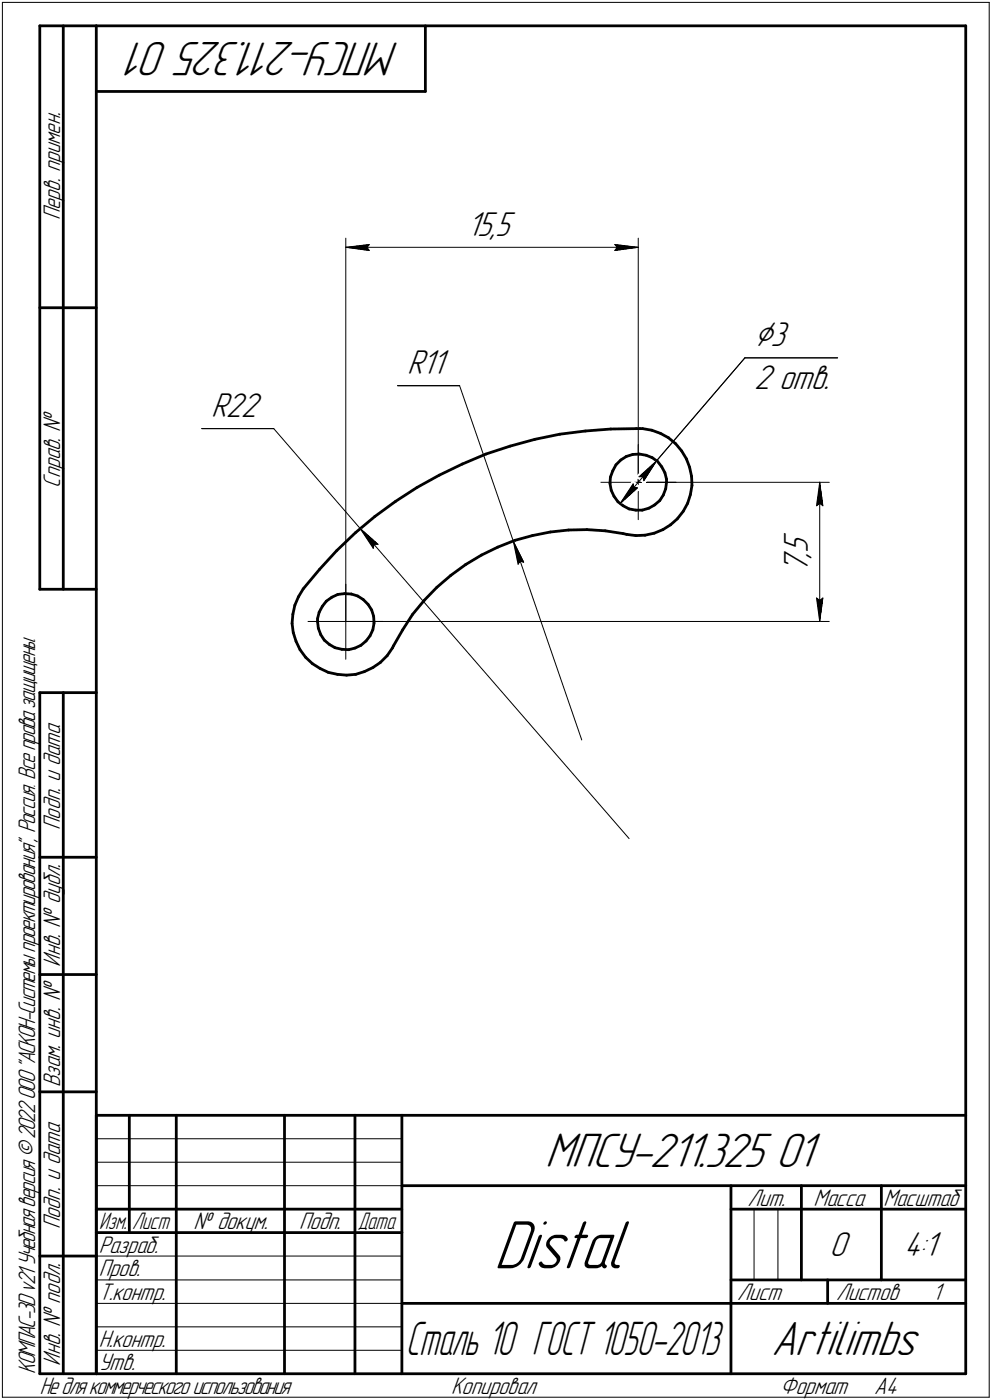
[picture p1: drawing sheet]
<svg xmlns="http://www.w3.org/2000/svg" width="211mm" height="298mm" viewBox="0 0 211 298" stroke-linecap="round" stroke-linejoin="round" font-family="sans-serif">
<g fill="none" stroke="#000" stroke-width=".59">
<path d="M8.5 5.5v120zM8.5 5.5h12zM13.5 5.5v120zM20.5 5.5v287zM20.5 5.5h185zM20.5 19.5h70zM90.5 5.5v14zM205.5 5.5v287zM8.5 65.5h12zM98.4 98.8l5-2.1zM103.4 96.7l5.1-1.7zM108.5 95l5.3-1.4z"/>
<path d="M113.8 93.6l5.3-1.1zM119.1 92.5l5.4-.7zM124.5 91.8l5.5-.4zM130 91.4l5.4-.1zM131.1 99l-.7 1.2zM131.1 99l1-1zM132.1 98l1.2-.8zM133.3 97.2l1.3-.4zM134.6 96.8l1.5-.1zM135.4 91.3h.7zM136.1 96.7l1.4 .2zM136.1 91.3h.6z"/>
<path d="M136.7 91.3l2 .3zM137.5 96.9l1.3 .6zM138.7 91.6l1.8 .7zM138.8 97.5l1.2 .8zM140 98.3l.8 1.1zM140.5 92.3l1.7 .9zM140.8 99.4l.7 1.3zM142.2 93.2l1.6 1.3zM143.8 94.5l1.2 1.5zM145 96l1 1.7zM146 97.7l.7 1.8zM146.7 99.5l.5 1.9z"/>
<path d="M71.6 117.3l-3.6 3.9zM71.6 117.3l4-3.8zM75.6 113.5l4.2-3.5zM79.8 110l4.4-3.2zM84.2 106.8l4.5-3zM88.7 103.8l4.8-2.6zM93.5 101.2l4.9-2.4zM102.4 118.2l3.5-1.7zM105.9 116.5l3.7-1.4zM109.6 115.1l3.7-1.1zM113.3 114l3.8-.7zM117.1 113.3l3.9-.4z"/>
<path d="M121 112.9l3.9-.1zM124.9 112.8l3.9 .2zM128.8 113l3.8 .6zM129.8 103l.2 1.4zM129.9 101.6l-.1 1.4zM130 104.4l.6 1.3zM130.4 100.2l-.5 1.4zM130.6 105.7l.9 1.1zM131.5 106.8l1.1 .9zM132.6 107.7l1.3 .7zM132.6 113.6l.7 .2zM133.3 113.8l2 .2z"/>
<path d="M133.9 108.4l1.4 .2zM135.3 108.6h1.4zM135.3 114h1.9zM136.7 108.6l1.4-.4zM137.2 114l2-.5zM138.1 108.2l1.2-.7zM139.2 113.5l1.9-.7zM139.3 107.5l1.1-.9zM141.1 112.8l1.6-1zM141.1 105.4l-.7 1.2zM141.5 100.7l.3 1.3zM141.6 104.1l-.5 1.3z"/>
<path d="M141.8 102.7l-.2 1.4zM141.8 102v.7zM142.7 111.8l1.4-1.3zM145.4 108.9l-1.3 1.6zM146.3 107.2l-.9 1.7zM146.9 105.3l-.6 1.9zM147.2 101.4v2zM147.2 103.4l-.3 1.9zM8.5 125.5h12zM62.1 132.8l.3 1.9zM62.3 130.8l-.2 2zM62.4 134.7l.6 1.9z"/>
<path d="M62.7 128.9l-.4 1.9zM63 136.6l.8 1.7zM63.5 127.1l-.8 1.8zM63.8 138.3l1.2 1.7zM64.5 125.4l-1 1.7zM65 140l1.5 1.3zM67.6 132.3l.1 1.5zM67.6 131.7v.6zM67.7 133.8l.5 1.3zM67.9 130.4l-.3 1.3zM68 121.2l-3.5 4.2zM68.2 135.1l.8 1.2z"/>
<path d="M68.6 129.1l-.7 1.3zM69 136.3l1.1 .9zM69.4 128l1.2-.8zM69.4 128l-.8 1.1zM70.1 137.2l1.2 .7zM70.6 127.2l1.3-.6zM71.3 137.9l1.4 .4zM71.9 126.6l1.4-.2zM72.7 138.3h1.5zM73.3 126.4l1.5 .1zM74.2 138.3l1.3-.3zM74.8 126.5l1.3 .4z"/>
<path d="M75.5 138l1.3-.6zM76.1 126.9l1.2 .8zM76.8 137.4l1.1-.9zM77.3 127.7l1 1zM78.3 128.7l.8 1.2zM78.7 135.4l-.8 1.1zM79.1 129.9l.4 1.3zM79.3 134.1l-.6 1.3zM79.5 131.2l.1 1.5zM79.6 132.7l-.3 1.4zM83.5 138l-1.1 1.6zM83.7 137.5l-.2 .5z"/>
<path d="M85.7 134.1l-2 3.4zM87.8 130.8l-2.1 3.3zM90.3 127.8l-2.5 3zM93 125.1l-2.7 2.7zM93 125.1l2.9-2.6zM95.9 122.5l3.2-2.3zM99.1 120.2l3.3-2zM8.5 147.5v145zM8.5 147.5h12zM13.5 147.5v145zM66.5 141.3l1.6 1zM68.1 142.3l1.7 .9z"/>
<path d="M69.8 143.2l2 .4zM71.8 143.6l1.9 .2zM73.7 143.8l2-.2zM75.7 143.6l1.9-.6zM77.6 143l1.7-.8zM79.3 142.2l1.6-1.1zM80.9 141.1l1.5-1.5zM8.5 182.5h12zM8.5 207.5h12zM8.5 232.5h12zM20.5 237.5h185zM20.5 237.5v55z"/>
<path d="M27.5 237.5v25zM37.5 237.5v55zM60.5 237.5v55zM75.5 237.5v55zM85.5 237.5v55zM20.5 257.5h65zM85.5 252.5h120zM155.5 252.5v40zM155.5 257.5h15zM170.5 252.5v20zM170.5 257.5h35zM187.5 252.5v20z"/>
<path d="M8.5 267.5h12zM20.5 262.5h65zM85.5 277.5h70zM155.5 277.5h50zM155.5 272.5h50zM176.1 272.5v5zM8.5 292.5h12zM20.5 292.5h185z"/>
</g>
<g fill="none" stroke="#000" stroke-width=".21">
<path d="M.5 .5v297zM.5 .5h210zM210.5 .5v297zM73.6 50.7v81.6zM73.6 52.7l5-.6zM73.6 52.7l5 .6zM73.6 52.7h62.2zM78.1 52.7l.5 .6zM78.6 52.1l-.5 .6zM130.8 53.3l5-.6zM130.8 52.1l.5 .6zM130.8 52.1l5 .6z"/>
<path d="M131.3 52.7l-.5 .6zM135.8 50.7v52zM158.5 76.2l-18.8 21.9zM158.5 76.2h19.7zM42.9 91.3h15.4zM58.3 91.3l18.3 21.2zM84.6 82.1h13.2zM97.8 82.1l11.4 33.1zM135.8 94.7v8zM139.7 98.1l-2.7 4.3zM139.7 98.1l-7.8 9.2zM76.6 112.5l3.8 3.4z"/>
<path d="M76.6 112.5l2.8 4.3zM76.6 112.5l57.3 66.1zM79.6 115.9h.8zM79.6 115.9l-.2 .9zM109.2 115.2l2.2 4.5zM109.2 115.2l1 4.9zM109.2 115.2l14.6 42.4zM110.7 119.5l.7 .2zM110.7 119.5l-.5 .6zM127.8 102.7h8zM131.9 107.3l3.7-3.4zM134.7 103l-2.8 4.3z"/>
<path d="M134.7 103l.2 .8zM134.9 103.8l.7 .1zM135.8 102.7v8zM135.8 102.7h8zM135.8 102.7h40.6zM136 101.5h.8zM136 101.5l3.7-3.4zM136.8 101.5l.2 .9zM173.7 107.7l.7-.5zM174.4 102.7l.7 5zM174.4 107.2l.7 .5zM174.4 102.7l-.7 5z"/>
<path d="M174.4 102.7v29.6zM65.5 132.3h8.1zM73.6 132.3v8.1zM73.6 124.4v7.9zM73.6 132.3h7.9zM73.6 132.3h102.8zM173.7 127.3l.7 5zM173.7 127.3l.7 .5zM174.4 127.8l.7-.5zM175.1 127.3l-.7 5zM20.5 247.5h65zM20.5 252.5h65z"/>
<path d="M20.5 242.5h65zM160.4 257.5v15zM165.5 257.5v15zM20.5 267.5h65zM20.5 272.5h65zM20.5 277.5h65zM.5 297.5h210zM20.5 282.5h65zM20.5 287.5h65z"/>
</g>
<g fill="#fff" stroke="#fff" stroke-width=".21">
<path d="M99.4 44.5h10.6zM99.4 44.6h10.6zM99.4 44.7h10.6zM99.4 44.8h10.6zM99.4 44.9h10.6zM99.4 45h10.6zM99.4 45h10.6zM99.4 45.1h10.6zM99.4 45.2h10.6zM99.4 45.3h10.6zM99.4 45.4h10.6zM99.4 45.5h10.6zM99.4 45.6h10.6zM99.4 45.6h10.6zM99.4 45.7h10.6zM99.4 45.8h10.6zM99.4 45.9h10.6zM99.4 46h10.6zM99.4 46.1h10.6zM99.4 46.1h10.6zM99.4 46.2h10.6zM99.4 46.3h10.6zM99.4 46.4h10.6zM99.4 46.5h10.6zM99.4 46.6h10.6zM99.4 46.7h10.6zM99.4 46.7h10.6zM99.4 46.8h10.6zM99.4 46.9h10.6zM99.4 47h10.6zM99.4 47.1h10.6zM99.4 47.2h10.6zM99.4 47.2h10.6zM99.4 47.3h10.6zM99.4 47.4h10.6zM99.4 47.5h10.6zM99.4 47.6h10.6zM99.4 47.7h10.6zM99.4 47.8h10.6zM99.4 47.8h10.6zM99.4 47.9h10.6zM99.4 48h10.6zM99.4 48.1h10.6zM99.4 48.2h10.6zM99.4 48.3h10.6zM99.4 48.3h10.6zM99.4 48.4h10.6zM99.4 48.5h10.6zM99.4 48.6h10.6zM99.4 48.7h10.6zM99.4 48.8h10.6zM99.4 48.9h10.6zM99.4 48.9h10.6zM99.4 49h10.6zM99.4 49.1h10.6zM99.4 49.2h10.6zM99.4 49.3h10.6zM99.4 49.4h10.6zM99.4 49.4h10.6zM99.4 49.5h10.6zM99.4 49.6h10.6zM99.4 49.7h10.6zM99.4 49.8h10.6zM99.4 49.9h10.6zM99.4 50h10.6zM99.4 50h10.6zM99.4 50.1h10.6zM99.4 50.2h10.6zM99.4 50.3h10.6zM99.4 50.4h10.6zM99.4 50.5h10.6zM99.4 50.5h10.6zM99.4 50.6h10.6zM99.4 50.7h10.6zM99.4 50.8h10.6zM99.4 50.9h10.6zM99.4 51h10.6zM99.4 51.1h10.6zM99.4 51.1h10.6zM99.4 51.2h10.6zM99.4 51.3h10.6zM99.4 51.4h10.6zM99.4 51.5h10.6zM99.4 51.6h10.6zM99.4 51.6h10.6z"/>
<path d="M78.5 51.6h.6zM77.9 51.6h1.2zM77.2 51.7h1.9zM76.6 51.8h2.5zM76 51.9h3.1zM75.4 52h3.7zM75.2 52.1h3.9zM74.9 52.2h4.2zM74.8 52.2h4.3zM74.5 52.3h4.6zM74.3 52.4h4.8zM74.1 52.5h5zM73.8 52.6h5.3zM73.6 52.7h5.5zM73.8 52.7h5.3zM74 52.8h5.1zM74.2 52.9h4.9zM74.4 53h4.7zM74.6 53.1h4.5zM74.8 53.2h4.3zM75 53.3h4.1zM75.2 53.3h3.9zM75.4 53.4h3.7zM76 53.5h3.1zM76.6 53.6h2.5zM77.2 53.7h1.9zM77.9 53.8h1.2zM78.5 53.8h.6z"/>
<path d="M130.3 51.6h.7zM130.3 51.6h1.3zM130.3 51.7h1.9zM130.3 51.8h2.5zM130.3 51.9h3.1zM130.3 52h3.7zM130.3 52.1h4zM130.3 52.2h4.2zM130.3 52.2h4.4zM130.3 52.3h4.7zM130.3 52.4h4.9zM130.3 52.5h5.1zM130.3 52.6h5.3zM130.3 52.7h5.5zM130.3 52.7h5.3zM130.3 52.8h5.2zM130.3 52.9h4.9zM130.3 53h4.7zM130.3 53.1h4.6zM130.3 53.2h4.3zM130.3 53.3h4.2zM130.3 53.3h4zM130.3 53.4h3.7zM130.3 53.5h3.1zM130.3 53.6h2.5zM130.3 53.7h1.9zM130.3 53.8h1.3zM130.3 53.8h.7z"/>
<path d="M166.3 113.1h7.1zM166.3 113.2h7.1zM166.3 113.3h7.1zM166.3 113.4h7.1zM166.3 113.5h7.1zM166.3 113.5h7.1zM166.3 113.6h7.1zM166.3 113.7h7.1zM166.3 113.8h7.1zM166.3 113.9h7.1zM166.3 114h7.1zM166.3 114h7.1zM166.3 114.1h7.1zM166.3 114.2h7.1zM166.3 114.3h7.1zM166.3 114.4h7.1zM166.3 114.5h7.1zM166.3 114.6h7.1zM166.3 114.6h7.1zM166.3 114.7h7.1zM166.3 114.8h7.1zM166.3 114.9h7.1zM166.3 115h7.1zM166.3 115.1h7.1zM166.3 115.1h7.1zM166.3 115.2h7.1zM166.3 115.3h7.1zM166.3 115.4h7.1zM166.3 115.5h7.1zM166.3 115.6h7.1zM166.3 115.7h7.1zM166.3 115.7h7.1zM166.3 115.8h7.1zM166.3 115.9h7.1zM166.3 116h7.1zM166.3 116.1h7.1zM166.3 116.2h7.1zM166.3 116.2h7.1zM166.3 116.3h7.1zM166.3 116.4h7.1zM166.3 116.5h7.1zM166.3 116.6h7.1zM166.3 116.7h7.1zM166.3 116.8h7.1zM166.3 116.8h7.1zM166.3 116.9h7.1zM166.3 117h7.1zM166.3 117.1h7.1zM166.3 117.2h7.1zM166.3 117.3h7.1zM166.3 117.3h7.1zM166.3 117.4h7.1zM166.3 117.5h7.1zM166.3 117.6h7.1zM166.3 117.7h7.1zM166.3 117.8h7.1zM166.3 117.9h7.1zM166.3 117.9h7.1zM166.3 118h7.1zM166.3 118.1h7.1zM166.3 118.2h7.1zM166.3 118.3h7.1zM166.3 118.4h7.1zM166.3 118.4h7.1zM166.3 118.5h7.1zM166.3 118.6h7.1zM166.3 118.7h7.1zM166.3 118.8h7.1zM166.3 118.9h7.1zM166.3 119h7.1zM166.3 119h7.1zM166.3 119.1h7.1zM166.3 119.2h7.1zM166.3 119.3h7.1zM166.3 119.4h7.1zM166.3 119.5h7.1zM166.3 119.5h7.1zM166.3 119.6h7.1zM166.3 119.7h7.1zM166.3 119.8h7.1zM166.3 119.9h7.1zM166.3 120h7.1zM166.3 120.1h7.1zM166.3 120.1h7.1zM166.3 120.2h7.1zM166.3 120.3h7.1zM166.3 120.4h7.1zM166.3 120.5h7.1zM166.3 120.6h7.1zM166.3 120.6h7.1zM166.3 120.7h7.1zM166.3 120.8h7.1zM166.3 120.9h7.1zM166.3 121h7.1zM166.3 121.1h7.1zM166.3 121.2h7.1zM166.3 121.2h7.1zM166.3 121.3h7.1zM166.3 121.4h7.1zM166.3 121.5h7.1zM166.3 121.6h7.1zM166.3 121.7h7.1zM166.3 121.8h7.1zM166.3 121.8h7.1z"/>
<path d="M174.3 103h.3zM174.3 103h.3zM174.2 103.1h.5zM174.2 103.2h.5zM174.2 103.3h.5zM174.2 103.4h.6zM174.2 103.5h.6zM174.1 103.5h.7zM174.1 103.6h.7zM174 103.7h.9zM174 103.8h.9zM173.9 103.9h1zM173.9 104h1.1zM173.9 104.1h1.1zM173.8 104.1h1.3zM173.8 104.2h1.3zM173.7 104.3h1.5zM173.7 104.4h1.5zM173.7 104.5h1.5zM173.7 104.6h1.6zM173.7 104.6h1.6zM173.7 104.7h1.6zM173.7 104.8h1.6zM173.7 104.9h1.6zM173.7 105h1.6zM173.7 105.1h1.6zM173.6 105.2h1.7zM173.6 105.2h1.7zM173.6 105.3h1.7zM173.6 105.4h1.7zM173.6 105.5h1.7zM173.6 105.6h1.7zM173.6 105.7h1.7zM173.5 105.7h1.8zM173.5 105.8h1.8zM173.5 105.9h1.8zM173.5 106h1.9zM173.5 106.1h1.9zM173.5 106.2h1.9zM173.5 106.3h1.9zM173.4 106.3h2zM173.4 106.4h2zM173.4 106.5h2zM173.4 106.6h2zM173.4 106.7h2zM173.4 106.8h2.1zM173.4 106.8h2.1zM173.4 106.9h2.1zM173.3 107h2.2zM173.3 107.1h2.2zM173.3 107.2h2.2zM173.3 107.3h2.2zM173.3 107.4h2.2zM173.3 107.4h2.2zM173.3 107.5h2.3zM173.2 107.6h2.4zM173.2 107.7h2.4zM173.2 107.8h2.4zM173.2 107.9h2.4zM173.2 107.9h2.4zM173.2 108h2.4zM173.2 108.1h2.4z"/>
<path d="M173.1 126.8h2.5zM173.2 126.9h2.4zM173.2 127h2.4zM173.2 127.1h2.4zM173.2 127.2h2.4zM173.2 127.3h2.4zM173.2 127.3h2.4zM173.2 127.4h2.4zM173.3 127.5h2.3zM173.3 127.6h2.2zM173.3 127.7h2.2zM173.3 127.8h2.2zM173.3 127.8h2.2zM173.3 127.9h2.2zM173.3 128h2.2zM173.4 128.1h2.1zM173.4 128.2h2.1zM173.4 128.3h2.1zM173.4 128.4h2zM173.4 128.4h2zM173.4 128.5h2zM173.4 128.6h2zM173.4 128.7h2zM173.5 128.8h1.9zM173.5 128.9h1.9zM173.5 128.9h1.9zM173.5 129h1.9zM173.5 129.1h1.8zM173.5 129.2h1.8zM173.5 129.3h1.8zM173.6 129.4h1.7zM173.6 129.5h1.7zM173.6 129.5h1.7zM173.6 129.6h1.7zM173.6 129.7h1.7zM173.6 129.8h1.7zM173.6 129.9h1.7zM173.7 130h1.6zM173.7 130h1.6zM173.7 130.1h1.6zM173.7 130.2h1.6zM173.7 130.3h1.6zM173.7 130.4h1.6zM173.7 130.5h1.6zM173.7 130.6h1.5zM173.7 130.6h1.5zM173.7 130.7h1.5zM173.8 130.8h1.3zM173.8 130.9h1.3zM173.9 131h1.1zM173.9 131.1h1.1zM173.9 131.1h1zM174 131.2h.9zM174 131.3h.9zM174.1 131.4h.7zM174.1 131.5h.7zM174.2 131.6h.6zM174.2 131.7h.6zM174.2 131.7h.5zM174.2 131.8h.5zM174.2 131.9h.5zM174.3 132h.3zM174.3 132.1h.3z"/>
<path d="M76.7 112.7h.3zM76.8 112.8h.3zM76.8 112.9h.5zM76.8 112.9h.7zM76.9 113h.7zM76.9 113.1h.9zM76.9 113.2h1.1zM77 113.3h1.1zM77 113.4h1.3zM77 113.5h1.4zM77 113.5h1.6zM77 113.6h1.7zM77.1 113.7h1.6zM77.1 113.8h1.7zM77.1 113.9h1.8zM77.2 114h1.8zM77.2 114h1.9zM77.2 114.1h2zM77.3 114.2h2zM77.3 114.3h2.1zM77.3 114.4h2.2zM77.4 114.5h2.2zM77.5 114.6h2.2zM77.5 114.6h2.3zM77.6 114.7h2.3zM77.6 114.8h2.4zM77.6 114.9h2.5zM77.7 115h2.5zM77.8 115.1h2.5zM77.8 115.1h2.5zM77.9 115.2h2.5zM78 115.3h2.6zM78 115.4h2.7zM78.1 115.5h2.7zM78.1 115.6h2.8zM78.1 115.7h2.8zM78.2 115.7h2.8zM78.3 115.8h2.8zM78.3 115.9h2.9zM78.4 116h2.7zM78.4 116.1h2.6zM78.5 116.2h2.4zM78.6 116.2h2.3zM78.6 116.3h2.1zM78.7 116.4h1.9zM78.7 116.5h1.8zM78.7 116.6h1.7zM78.8 116.7h1.5zM78.9 116.8h1.3zM78.9 116.8h1.2zM79 116.9h1zM79.1 117h.8zM79.1 117.1h.7zM79.2 117.2h.6zM79.2 117.3h.5zM79.2 117.3h.4zM79.3 117.4h.2z"/>
<path d="M44.9 83.1h11.3zM44.9 83.2h11.3zM44.9 83.3h11.3zM44.9 83.4h11.3zM44.9 83.5h11.3zM44.9 83.6h11.3zM44.9 83.7h11.3zM44.9 83.7h11.3zM44.9 83.8h11.3zM44.9 83.9h11.3zM44.9 84h11.3zM44.9 84.1h11.3zM44.9 84.2h11.3zM44.9 84.2h11.3zM44.9 84.3h11.3zM44.9 84.4h11.3zM44.9 84.5h11.3zM44.9 84.6h11.3zM44.9 84.7h11.3zM44.9 84.8h11.3zM44.9 84.8h11.3zM44.9 84.9h11.3zM44.9 85h11.3zM44.9 85.1h11.3zM44.9 85.2h11.3zM44.9 85.3h11.3zM44.9 85.3h11.3zM44.9 85.4h11.3zM44.9 85.5h11.3zM44.9 85.6h11.3zM44.9 85.7h11.3zM44.9 85.8h11.3zM44.9 85.9h11.3zM44.9 85.9h11.3zM44.9 86h11.3zM44.9 86.1h11.3zM44.9 86.2h11.3zM44.9 86.3h11.3zM44.9 86.4h11.3zM44.9 86.4h11.3zM44.9 86.5h11.3zM44.9 86.6h11.3zM44.9 86.7h11.3zM44.9 86.8h11.3zM44.9 86.9h11.3zM44.9 87h11.3zM44.9 87h11.3zM44.9 87.1h11.3zM44.9 87.2h11.3zM44.9 87.3h11.3zM44.9 87.4h11.3zM44.9 87.5h11.3zM44.9 87.5h11.3zM44.9 87.6h11.3zM44.9 87.7h11.3zM44.9 87.8h11.3zM44.9 87.9h11.3zM44.9 88h11.3zM44.9 88.1h11.3zM44.9 88.1h11.3zM44.9 88.2h11.3zM44.9 88.3h11.3zM44.9 88.4h11.3zM44.9 88.5h11.3zM44.9 88.6h11.3zM44.9 88.6h11.3zM44.9 88.7h11.3zM44.9 88.8h11.3zM44.9 88.9h11.3zM44.9 89h11.3zM44.9 89.1h11.3zM44.9 89.2h11.3zM44.9 89.2h11.3zM44.9 89.3h11.3zM44.9 89.4h11.3zM44.9 89.5h11.3zM44.9 89.6h11.3zM44.9 89.7h11.3zM44.9 89.7h11.3zM44.9 89.8h11.3zM44.9 89.9h11.3zM44.9 90h11.3zM44.9 90.1h11.3zM44.9 90.2h11.3z"/>
<path d="M109.2 115.4h.2zM109.2 115.5h.3zM109.2 115.6h.4zM109.2 115.7h.4zM109.2 115.7h.5zM109.2 115.8h.6zM109.2 115.9h.7zM109.2 116h.7zM109.2 116.1h.8zM109.1 116.2h1zM109.1 116.2h1.1zM109.1 116.3h1.1zM109.1 116.4h1.2zM109.1 116.5h1.3zM109.1 116.6h1.4zM109.1 116.7h1.4zM109.1 116.8h1.5zM109.1 116.8h1.6zM109.1 116.9h1.6zM109.1 117h1.6zM109.1 117.1h1.6zM109.1 117.2h1.7zM109.1 117.3h1.7zM109.1 117.3h1.8zM109.1 117.4h1.8zM109.2 117.5h1.8zM109.2 117.6h1.8zM109.2 117.7h1.9zM109.2 117.8h1.9zM109.2 117.9h2zM109.3 117.9h1.9zM109.3 118h2zM109.3 118.1h2zM109.3 118.2h2zM109.3 118.3h2zM109.4 118.4h2zM109.4 118.4h2zM109.4 118.5h2.1zM109.4 118.6h2.1zM109.4 118.7h2.2zM109.5 118.8h2.1zM109.5 118.9h2.2zM109.5 119h2.2zM109.5 119h2.3zM109.5 119.1h2.3zM109.6 119.2h2.2zM109.6 119.3h2.2zM109.6 119.4h2.3zM109.6 119.5h2.3zM109.6 119.5h2.4zM109.6 119.6h2.4zM109.6 119.7h2.5zM109.6 119.8h2.5zM109.6 119.9h2.6zM109.6 120h2.6zM109.7 120.1h2.3zM109.7 120.1h2.1zM109.7 120.2h1.8zM109.7 120.3h1.6zM109.7 120.4h1.3zM109.8 120.5h1zM109.8 120.6h.8zM109.8 120.6h.5zM109.8 120.7h.3z"/>
<path d="M86.6 74h9.2zM86.6 74.1h9.2zM86.6 74.2h9.2zM86.6 74.3h9.2zM86.6 74.3h9.2zM86.6 74.4h9.2zM86.6 74.5h9.2zM86.6 74.6h9.2zM86.6 74.7h9.2zM86.6 74.8h9.2zM86.6 74.8h9.2zM86.6 74.9h9.2zM86.6 75h9.2zM86.6 75.1h9.2zM86.6 75.2h9.2zM86.6 75.3h9.2zM86.6 75.4h9.2zM86.6 75.4h9.2zM86.6 75.5h9.2zM86.6 75.6h9.2zM86.6 75.7h9.2zM86.6 75.8h9.2zM86.6 75.9h9.2zM86.6 75.9h9.2zM86.6 76h9.2zM86.6 76.1h9.2zM86.6 76.2h9.2zM86.6 76.3h9.2zM86.6 76.4h9.2zM86.6 76.5h9.2zM86.6 76.5h9.2zM86.6 76.6h9.2zM86.6 76.7h9.2zM86.6 76.8h9.2zM86.6 76.9h9.2zM86.6 77h9.2zM86.6 77h9.2zM86.6 77.1h9.2zM86.6 77.2h9.2zM86.6 77.3h9.2zM86.6 77.4h9.2zM86.6 77.5h9.2zM86.6 77.6h9.2zM86.6 77.6h9.2zM86.6 77.7h9.2zM86.6 77.8h9.2zM86.6 77.9h9.2zM86.6 78h9.2zM86.6 78.1h9.2zM86.6 78.1h9.2zM86.6 78.2h9.2zM86.6 78.3h9.2zM86.6 78.4h9.2zM86.6 78.5h9.2zM86.6 78.6h9.2zM86.6 78.7h9.2zM86.6 78.7h9.2zM86.6 78.8h9.2zM86.6 78.9h9.2zM86.6 79h9.2zM86.6 79.1h9.2zM86.6 79.2h9.2zM86.6 79.2h9.2zM86.6 79.3h9.2zM86.6 79.4h9.2zM86.6 79.5h9.2zM86.6 79.6h9.2zM86.6 79.7h9.2zM86.6 79.8h9.2zM86.6 79.8h9.2zM86.6 79.9h9.2zM86.6 80h9.2zM86.6 80.1h9.2zM86.6 80.2h9.2zM86.6 80.3h9.2zM86.6 80.3h9.2zM86.6 80.4h9.2zM86.6 80.5h9.2zM86.6 80.6h9.2zM86.6 80.7h9.2zM86.6 80.8h9.2zM86.6 80.9h9.2zM86.6 80.9h9.2zM86.6 81h9.2z"/>
<path d="M134.5 102.4h.2zM134.5 102.4h.3zM134.5 102.5h.4zM134.4 102.6h.6zM134.3 102.7h.8zM134.3 102.8h.9zM134.2 102.9h1.1zM134.1 103h1.3zM134.1 103h1.4zM134 103.1h1.6zM133.9 103.2h1.8zM133.9 103.3h1.9zM133.9 103.4h2zM133.8 103.5h2.2zM133.8 103.5h2.3zM133.7 103.6h2.4zM133.6 103.7h2.6zM133.6 103.8h2.7zM133.5 103.9h2.9zM133.5 104h2.8zM133.4 104.1h2.8zM133.3 104.1h2.8zM133.3 104.2h2.8zM133.3 104.3h2.7zM133.2 104.4h2.7zM133.2 104.5h2.6zM133.1 104.6h2.5zM133 104.6h2.6zM133 104.7h2.5zM132.9 104.8h2.5zM132.8 104.9h2.5zM132.8 105h2.4zM132.8 105.1h2.3zM132.7 105.2h2.3zM132.7 105.2h2.2zM132.6 105.3h2.2zM132.5 105.4h2.2zM132.5 105.5h2.1zM132.5 105.6h2zM132.5 105.7h2zM132.4 105.7h1.9zM132.4 105.8h1.8zM132.4 105.9h1.7zM132.3 106h1.7zM132.3 106.1h1.6zM132.3 106.2h1.6zM132.2 106.3h1.6zM132.2 106.3h1.4zM132.2 106.4h1.3zM132.2 106.5h1.1zM132.2 106.6h1zM132.2 106.7h.8zM132.1 106.8h.7zM132.1 106.8h.7zM132.1 106.9h.5zM132 107h.4zM132 107.1h.2z"/>
<path d="M139.5 98.2h.2zM139.4 98.3h.3zM139.2 98.4h.5zM139 98.5h.6zM138.9 98.6h.7zM138.7 98.6h.9zM138.5 98.7h1zM138.3 98.8h1.2zM138.2 98.9h1.3zM138 99h1.4zM137.9 99.1h1.5zM137.8 99.1h1.6zM137.8 99.2h1.6zM137.7 99.3h1.7zM137.6 99.4h1.8zM137.5 99.5h1.8zM137.4 99.6h1.9zM137.3 99.7h2zM137.2 99.7h2zM137.1 99.8h2.1zM137 99.9h2.2zM136.9 100h2.2zM136.8 100.1h2.3zM136.7 100.2h2.3zM136.7 100.2h2.3zM136.6 100.3h2.3zM136.5 100.4h2.4zM136.4 100.5h2.5zM136.3 100.6h2.5zM136.1 100.7h2.6zM136.1 100.8h2.6zM136 100.8h2.6zM135.9 100.9h2.6zM135.8 101h2.7zM135.7 101.1h2.7zM135.6 101.2h2.7zM135.6 101.3h2.7zM135.5 101.3h2.8zM135.4 101.4h2.8zM135.2 101.5h3zM135.4 101.6h2.7zM135.5 101.7h2.6zM135.6 101.8h2.4zM135.6 101.9h2.3zM135.8 101.9h2.1zM135.9 102h1.9zM136 102.1h1.8zM136.1 102.2h1.7zM136.1 102.3h1.6zM136.3 102.4h1.3zM136.4 102.4h1.2zM136.5 102.5h1zM136.6 102.6h.8zM136.7 102.7h.7zM136.7 102.8h.6zM136.8 102.9h.4zM136.9 103h.3zM137 103h.2z"/>
<path d="M160.5 67.9h8zM160.5 68h8zM160.5 68.1h8zM160.5 68.2h8zM160.5 68.2h8zM160.5 68.3h8zM160.5 68.4h8zM160.5 68.5h8zM160.5 68.6h8zM160.5 68.7h8zM160.5 68.7h8zM160.5 68.8h8zM160.5 68.9h8zM160.5 69h8zM160.5 69.1h8zM160.5 69.2h8zM160.5 69.3h8zM160.5 69.3h8zM160.5 69.4h8zM160.5 69.5h8zM160.5 69.6h8zM160.5 69.7h8zM160.5 69.8h8zM160.5 69.8h8zM160.5 69.9h8zM160.5 70h8zM160.5 70.1h8zM160.5 70.2h8zM160.5 70.3h8zM160.5 70.4h8zM160.5 70.4h8zM160.5 70.5h8zM160.5 70.6h8zM160.5 70.7h8zM160.5 70.8h8zM160.5 70.9h8zM160.5 71h8zM160.5 71h8zM160.5 71.1h8zM160.5 71.2h8zM160.5 71.3h8zM160.5 71.4h8zM160.5 71.5h8zM160.5 71.5h8zM160.5 71.6h8zM160.5 71.7h8zM160.5 71.8h8zM160.5 71.9h8zM160.5 72h8zM160.5 72.1h8zM160.5 72.1h8zM160.5 72.2h8zM160.5 72.3h8zM160.5 72.4h8zM160.5 72.5h8zM160.5 72.6h8zM160.5 72.6h8zM160.5 72.7h8zM160.5 72.8h8zM160.5 72.9h8zM160.5 73h8zM160.5 73.1h8zM160.5 73.2h8zM160.5 73.2h8zM160.5 73.3h8zM160.5 73.4h8zM160.5 73.5h8zM160.5 73.6h8zM160.5 73.7h8zM160.5 73.7h8zM160.5 73.8h8zM160.5 73.9h8zM160.5 74h8zM160.5 74.1h8zM160.5 74.2h8zM160.5 74.3h8zM160.5 74.3h8zM160.5 74.4h8zM160.5 74.5h8zM160.5 74.6h8zM160.5 74.7h8zM160.5 74.8h8zM160.5 74.8h8zM160.5 74.9h8zM160.5 75h8zM160.5 75.1h8z"/>
<path d="M160.5 77.2h15.7zM160.5 77.3h15.7zM160.5 77.4h15.7zM160.5 77.5h15.7zM160.5 77.6h15.7zM160.5 77.6h15.7zM160.5 77.7h15.7zM160.5 77.8h15.7zM160.5 77.9h15.7zM160.5 78h15.7zM160.5 78.1h15.7zM160.5 78.1h15.7zM160.5 78.2h15.7zM160.5 78.3h15.7zM160.5 78.4h15.7zM160.5 78.5h15.7zM160.5 78.6h15.7zM160.5 78.7h15.7zM160.5 78.7h15.7zM160.5 78.8h15.7zM160.5 78.9h15.7zM160.5 79h15.7zM160.5 79.1h15.7zM160.5 79.2h15.7zM160.5 79.2h15.7zM160.5 79.3h15.7zM160.5 79.4h15.7zM160.5 79.5h15.7zM160.5 79.6h15.7zM160.5 79.7h15.7zM160.5 79.8h15.7zM160.5 79.8h15.7zM160.5 79.9h15.7zM160.5 80h15.7zM160.5 80.1h15.7zM160.5 80.2h15.7zM160.5 80.3h15.7zM160.5 80.3h15.7zM160.5 80.4h15.7zM160.5 80.5h15.7zM160.5 80.6h15.7zM160.5 80.7h15.7zM160.5 80.8h15.7zM160.5 80.9h15.7zM160.5 80.9h15.7zM160.5 81h15.7zM160.5 81.1h15.7zM160.5 81.2h15.7zM160.5 81.3h15.7zM160.5 81.4h15.7zM160.5 81.4h15.7zM160.5 81.5h15.7zM160.5 81.6h15.7zM160.5 81.7h15.7zM160.5 81.8h15.7zM160.5 81.9h15.7zM160.5 82h15.7zM160.5 82h15.7zM160.5 82.1h15.7zM160.5 82.2h15.7zM160.5 82.3h15.7zM160.5 82.4h15.7zM160.5 82.5h15.7zM160.5 82.5h15.7zM160.5 82.6h15.7zM160.5 82.7h15.7zM160.5 82.8h15.7zM160.5 82.9h15.7zM160.5 83h15.7zM160.5 83.1h15.7zM160.5 83.1h15.7zM160.5 83.2h15.7zM160.5 83.3h15.7zM160.5 83.4h15.7zM160.5 83.5h15.7zM160.5 83.6h15.7zM160.5 83.7h15.7zM160.5 83.7h15.7zM160.5 83.8h15.7zM160.5 83.9h15.7zM160.5 84h15.7zM160.5 84.1h15.7zM160.5 84.2h15.7zM160.5 84.2h15.7z"/>
</g>
<g fill="#000" stroke="#000" stroke-width=".21">
<path d="M73.6 52.7h4.5zM74.3 52.7h3.8zM74.8 52.8h3.4zM75.5 52.9h2.8zM76.1 53h2.2zM76.7 53.1h1.7zM77.4 53.2h1.1zM78 53.3h.6z"/>
<path d="M77.9 52.2h.7zM77.2 52.2h1.3zM76.5 52.3h1.9zM75.8 52.4h2.5zM75 52.5h3.2zM74.3 52.6h3.8z"/>
<path d="M130.9 52.2h.7zM131 52.2h1.2zM131.1 52.3h1.9zM131.1 52.4h2.6zM131.2 52.5h3.3zM131.3 52.6h3.8z"/>
<path d="M131.3 52.7h4.5zM131.3 52.7h3.9zM131.2 52.8h3.4zM131.1 52.9h2.8zM131.1 53h2.2zM131.1 53.1h1.7zM131 53.2h1.1zM130.9 53.3h.6z"/>
<path d="M139.3 98.6h.1zM139.1 98.9h.2zM139 99h.2zM138.9 99.1h.2zM138.9 99.1h.2zM138.8 99.2h.2zM138.8 99.3h.2zM138.7 99.4h.2zM138.6 99.5h.3zM138.5 99.6h.4zM138.4 99.7h.4zM138.3 99.7h.4zM138.3 99.8h.4zM138.3 99.9h.3zM138.2 100h.3zM138.1 100.1h.4zM138 100.2h.4zM137.9 100.2h.4zM137.8 100.3h.5zM137.8 100.4h.5zM137.8 100.5h.5zM137.7 100.6h.5zM137.6 100.7h.5zM137.5 100.8h.6zM137.4 100.8h.6zM137.3 100.9h.6zM137.3 101h.6zM137.2 101.1h.6zM137.2 101.2h.6zM137.1 101.3h.7zM137 101.3h.7zM136.9 101.4h.8zM136.8 101.5h.8zM136.9 101.6h.6zM136.9 101.7h.6zM136.9 101.8h.5zM136.9 101.9h.4zM136.9 101.9h.4zM137 102h.2zM137 102.1h.2zM137 102.2h.2z"/>
<path d="M139.1 98.7h.2zM139 98.8h.2zM138.9 98.9h.2zM138.8 99h.2zM138.7 99.1h.2zM138.6 99.1h.3zM138.5 99.2h.3zM138.4 99.3h.4zM138.3 99.4h.4zM138.3 99.5h.3zM138.2 99.6h.3zM138.1 99.7h.3zM138 99.7h.3zM137.8 99.8h.5zM137.8 99.9h.5zM137.7 100h.5zM137.6 100.1h.5zM137.5 100.2h.5zM137.4 100.2h.5zM137.3 100.3h.5zM137.2 100.4h.6zM137.2 100.5h.6zM137.1 100.6h.6zM136.9 100.7h.7zM136.8 100.8h.7zM136.7 100.8h.7zM136.7 100.9h.6zM136.6 101h.7zM136.5 101.1h.7zM136.4 101.2h.8zM136.3 101.3h.8zM136.2 101.3h.8zM136.1 101.4h.8z"/>
<path d="M77.2 113.2h.2zM77.3 113.3h.3zM77.4 113.4h.2zM77.5 113.5h.2zM77.6 113.5h.2zM77.6 113.6h.3zM77.7 113.7h.3zM77.8 113.8h.3zM77.8 113.9h.3zM77.9 114h.4zM78 114h.4zM78.1 114.1h.4zM78.1 114.2h.5zM78.2 114.3h.5zM78.3 114.4h.4zM78.4 114.5h.4zM78.4 114.6h.5zM78.5 114.6h.6zM78.6 114.7h.6zM78.7 114.8h.5zM78.7 114.9h.6zM78.8 115h.6zM78.9 115.1h.6zM79 115.1h.6zM79 115.2h.7zM79.1 115.3h.7zM79.2 115.4h.7zM79.2 115.5h.8zM79.3 115.6h.8zM79.4 115.7h.8zM79.5 115.7h.8zM79.6 115.8h.7z"/>
<path d="M77 113h.1zM77 113.1h.2zM77.1 113.3h.2zM77.2 113.4h.2zM77.3 113.5h.2zM77.3 113.5h.3zM77.4 113.6h.2zM77.5 113.7h.2zM77.5 113.8h.3zM77.6 113.9h.2zM77.6 114h.3zM77.6 114h.4zM77.7 114.1h.4zM77.8 114.2h.3zM77.8 114.3h.4zM77.9 114.4h.4zM78 114.5h.4zM78 114.6h.4zM78.1 114.6h.4zM78.1 114.7h.5zM78.1 114.8h.6zM78.2 114.9h.5zM78.3 115h.5zM78.3 115.1h.6zM78.4 115.1h.6zM78.5 115.2h.5zM78.5 115.3h.6zM78.6 115.4h.6zM78.7 115.5h.5zM78.7 115.6h.6zM78.7 115.7h.7zM78.8 115.7h.7zM78.8 115.8h.8zM78.9 115.9h.7zM79 116h.6zM79 116.1h.6zM79.1 116.2h.5zM79.2 116.2h.4zM79.2 116.3h.3zM79.2 116.4h.3zM79.3 116.5h.2zM79.3 116.6h.2z"/>
<path d="M109.4 116h.2zM109.5 116.2h.1zM109.5 116.3h.1zM109.5 116.4h.1zM109.6 116.5h.1zM109.6 116.6h.1zM109.6 116.7h.1zM109.6 116.8h.2zM109.6 116.8h.2zM109.6 116.9h.2zM109.6 117h.3zM109.6 117.1h.3zM109.6 117.2h.3zM109.6 117.3h.4zM109.7 117.3h.3zM109.7 117.4h.3zM109.7 117.5h.4zM109.7 117.6h.4zM109.7 117.7h.4zM109.8 117.8h.4zM109.8 117.9h.4zM109.8 117.9h.4zM109.8 118h.4zM109.9 118.1h.3zM109.9 118.2h.3zM109.9 118.3h.4zM109.9 118.4h.4zM109.9 118.4h.4zM110 118.5h.4zM110 118.6h.4zM110 118.7h.4zM110 118.8h.5zM110 118.9h.5zM110.1 119h.4zM110.1 119h.5zM110.1 119.1h.5zM110.1 119.2h.5zM110.1 119.3h.6zM110.2 119.4h.5zM110.2 119.5h.5zM110.2 119.5h.5zM110.2 119.6h.4zM110.2 119.7h.4zM110.2 119.8h.3zM110.2 119.9h.2zM110.2 120h.2z"/>
<path d="M109.6 116.2h.1zM109.6 116.3h.2zM109.6 116.4h.2zM109.7 116.5h.2zM109.7 116.6h.2zM109.7 116.7h.3zM109.8 116.8h.2zM109.8 116.8h.3zM109.8 116.9h.3zM109.9 117h.3zM109.9 117.1h.3zM109.9 117.2h.3zM110 117.3h.2zM110 117.3h.3zM110 117.4h.3zM110.1 117.5h.3zM110.1 117.6h.3zM110.1 117.7h.4zM110.2 117.8h.3zM110.2 117.9h.4zM110.2 117.9h.4zM110.2 118h.5zM110.2 118.1h.5zM110.2 118.2h.5zM110.3 118.3h.4zM110.3 118.4h.5zM110.3 118.4h.5zM110.4 118.5h.5zM110.4 118.6h.5zM110.4 118.7h.6zM110.5 118.8h.5zM110.5 118.9h.6zM110.5 119h.6zM110.6 119h.6zM110.6 119.1h.6zM110.6 119.2h.7zM110.7 119.3h.6zM110.7 119.4h.6zM110.7 119.5h.6zM110.9 119.5h.5zM111.2 119.6h.2z"/>
<path d="M134.6 103.2h.2zM134.6 103.3h.2zM134.5 103.4h.3zM134.5 103.5h.4zM134.5 103.5h.4zM134.4 103.6h.5zM134.3 103.7h.6zM134.3 103.8h.6zM134.2 103.9h.7zM134.1 104h.7zM134.1 104.1h.6zM134 104.1h.6zM133.9 104.2h.6zM133.9 104.3h.6zM133.9 104.4h.6zM133.8 104.5h.6zM133.8 104.6h.5zM133.7 104.6h.5zM133.6 104.7h.5zM133.6 104.8h.4zM133.5 104.9h.4zM133.4 105h.5zM133.4 105.1h.5zM133.3 105.2h.5zM133.3 105.2h.4zM133.3 105.3h.3zM133.2 105.4h.3zM133.1 105.5h.3zM133.1 105.6h.3zM133 105.7h.3zM132.9 105.7h.4zM132.9 105.8h.3zM132.8 105.9h.3zM132.8 106h.2zM132.8 106.1h.1zM132.7 106.2h.2zM132.6 106.3h.2zM132.6 106.3h.2zM132.5 106.4h.2zM132.4 106.5h.2zM132.2 106.8h.2z"/>
<path d="M134.9 103.9h.7zM134.8 104h.8zM134.7 104.1h.8zM134.6 104.1h.8zM134.5 104.2h.8zM134.5 104.3h.7zM134.5 104.4h.6zM134.4 104.5h.6zM134.3 104.6h.7zM134.2 104.6h.7zM134.1 104.7h.6zM134 104.8h.6zM133.9 104.9h.6zM133.9 105h.6zM133.9 105.1h.5zM133.8 105.2h.5zM133.7 105.2h.5zM133.6 105.3h.5zM133.5 105.4h.5zM133.4 105.5h.5zM133.4 105.6h.4zM133.3 105.7h.4zM133.3 105.7h.3zM133.2 105.8h.3zM133.1 105.9h.3zM133 106h.3zM132.9 106.1h.4zM132.9 106.2h.3zM132.8 106.3h.3zM132.8 106.3h.2zM132.7 106.4h.1zM132.6 106.5h.2zM132.5 106.6h.2zM132.4 106.7h.2z"/>
<path d="M174.2 104h.2zM174.2 104.1h.2zM174.2 104.1h.2zM174.2 104.2h.2zM174.2 104.3h.2zM174.2 104.4h.2zM174.2 104.5h.2zM174.2 104.6h.2zM174.2 104.6h.2zM174.2 104.7h.2zM174.2 104.8h.2zM174.2 104.9h.2zM174.2 105h.2zM174.2 105.1h.2zM174.2 105.2h.2zM174.1 105.2h.3zM174.1 105.3h.3zM174.1 105.4h.3zM174.1 105.5h.3zM174.1 105.6h.3zM174.1 105.7h.3zM174.1 105.7h.3zM174 105.8h.4zM174 105.9h.4zM174 106h.4zM174 106.1h.4zM174 106.2h.4zM174 106.3h.4zM174 106.3h.4zM174 106.4h.4zM173.9 106.5h.5zM173.9 106.6h.5zM173.9 106.7h.5zM173.9 106.8h.5zM173.9 106.8h.5zM173.9 106.9h.5zM173.9 107h.5zM173.8 107.1h.6zM173.8 107.2h.6zM173.8 107.3h.5zM173.8 107.4h.4zM173.8 107.4h.3zM173.8 107.5h.2z"/>
<path d="M174.4 103.4h.2zM174.4 103.5h.2zM174.4 103.5h.2zM174.4 103.6h.2zM174.4 103.7h.2zM174.4 103.8h.2zM174.4 103.9h.2zM174.4 104h.3zM174.4 104.1h.3zM174.4 104.1h.3zM174.4 104.2h.3zM174.4 104.3h.3zM174.4 104.4h.3zM174.4 104.5h.3zM174.4 104.6h.3zM174.4 104.6h.4zM174.4 104.7h.4zM174.4 104.8h.4zM174.4 104.9h.4zM174.4 105h.4zM174.4 105.1h.4zM174.4 105.2h.4zM174.4 105.2h.4zM174.4 105.3h.4zM174.4 105.4h.4zM174.4 105.5h.4zM174.4 105.6h.4zM174.4 105.7h.4zM174.4 105.7h.4zM174.4 105.8h.5zM174.4 105.9h.5zM174.4 106h.5zM174.4 106.1h.5zM174.4 106.2h.5zM174.4 106.3h.5zM174.4 106.3h.5zM174.4 106.4h.5zM174.4 106.5h.6zM174.4 106.6h.6zM174.4 106.7h.6zM174.4 106.8h.6zM174.4 106.8h.6zM174.4 106.9h.6zM174.4 107h.6zM174.4 107.1h.7zM174.4 107.2h.7zM174.6 107.3h.5zM174.7 107.4h.4zM174.8 107.4h.3zM174.9 107.5h.2z"/>
<path d="M173.8 127.5h.2zM173.8 127.6h.3zM173.8 127.7h.4zM173.8 127.8h.5zM173.8 127.8h.6zM173.8 127.9h.6zM173.9 128h.5zM173.9 128.1h.5zM173.9 128.2h.5zM173.9 128.3h.5zM173.9 128.4h.5zM173.9 128.4h.5zM173.9 128.5h.5zM174 128.6h.4zM174 128.7h.4zM174 128.8h.4zM174 128.9h.4zM174 128.9h.4zM174 129h.4zM174 129.1h.4zM174 129.2h.4zM174.1 129.3h.3zM174.1 129.4h.3zM174.1 129.5h.3zM174.1 129.5h.3zM174.1 129.6h.3zM174.1 129.7h.3zM174.1 129.8h.3zM174.2 129.9h.2zM174.2 130h.2zM174.2 130h.2zM174.2 130.1h.2zM174.2 130.2h.2zM174.2 130.3h.2zM174.2 130.4h.2zM174.2 130.5h.2zM174.2 130.6h.2zM174.2 130.6h.2zM174.2 130.7h.2zM174.2 130.8h.2zM174.2 130.9h.2zM174.2 131h.2zM174.2 131.1h.2z"/>
<path d="M174.9 127.5h.2zM174.8 127.6h.3zM174.7 127.7h.4zM174.6 127.8h.5zM174.4 127.8h.7zM174.4 127.9h.7zM174.4 128h.6zM174.4 128.1h.6zM174.4 128.2h.6zM174.4 128.3h.6zM174.4 128.4h.6zM174.4 128.4h.6zM174.4 128.5h.6zM174.4 128.6h.5zM174.4 128.7h.5zM174.4 128.8h.5zM174.4 128.9h.5zM174.4 128.9h.5zM174.4 129h.5zM174.4 129.1h.5zM174.4 129.2h.5zM174.4 129.3h.4zM174.4 129.4h.4zM174.4 129.5h.4zM174.4 129.5h.4zM174.4 129.6h.4zM174.4 129.7h.4zM174.4 129.8h.4zM174.4 129.9h.4zM174.4 130h.4zM174.4 130h.4zM174.4 130.1h.4zM174.4 130.2h.4zM174.4 130.3h.4zM174.4 130.4h.4zM174.4 130.5h.3zM174.4 130.6h.3zM174.4 130.6h.3zM174.4 130.7h.3zM174.4 130.8h.3zM174.4 130.9h.3zM174.4 131h.3zM174.4 131.1h.3zM174.4 131.1h.2zM174.4 131.2h.2zM174.4 131.3h.2zM174.4 131.4h.2zM174.4 131.5h.2zM174.4 131.6h.2zM174.4 131.7h.2z"/>
</g>
<text font-size="15.6" x="105.1" y="270.1">Distal</text>
<g font-size="10.9">
<text x="35.9" y="9" transform="rotate(-180 35.9 9)">01</text>
<text x="85" y="9" transform="rotate(-180 85 9)">МПСУ-211.325</text>
<text x="116" y="248.5">МПСУ-211.325</text>
<text x="165.1" y="248.5">01</text>
<text x="164.1" y="288.5">Artilimbs</text>
</g>
<text font-size="10.6" x="86.4" y="288.5">Сталь 10 ГОСТ 1050-2013</text>
<text font-size="8.5" x="160.5" y="73.6">Ç3</text>
<g font-size="7.8">
<text x="99.4" y="50.2">15,5</text>
<text x="86.6" y="79.6">R11</text>
<text x="160.5" y="82.8">2 отв.</text>
<text x="44.9" y="88.7">R22</text>
<text x="171.9" y="118.8" transform="rotate(-90 171.9 118.8)">,</text>
<text x="171.9" y="117.7" transform="rotate(-90 171.9 117.7)">5</text>
<text x="171.9" y="121.9" transform="rotate(-90 171.9 121.9)">7</text>
<text x="176.5" y="267.5">0</text>
<text x="192.4" y="267.5">4:1</text>
</g>
<g font-size="5.4">
<text x="12.8" y="46.9" transform="rotate(-90 12.8 46.9)">Перв. примен.</text>
<text x="12.8" y="103.8" transform="rotate(-90 12.8 103.8)">Справ. №</text>
<text x="12.8" y="176.7" transform="rotate(-90 12.8 176.7)">Подп. и дата</text>
<text x="12.8" y="205.8" transform="rotate(-90 12.8 205.8)">Инв. № дубл.</text>
<text x="12.8" y="231.6" transform="rotate(-90 12.8 231.6)">Взам. инв. №</text>
<text x="159.1" y="256.8">Лит.</text>
<text x="173.1" y="256.8">Масса</text>
<text x="188" y="256.8">Масштаб</text>
<text x="12.8" y="261.7" transform="rotate(-90 12.8 261.7)">Подп. и дата</text>
<text x="41.2" y="261.8">№ докум.</text>
<text x="63.6" y="261.8">Подп.</text>
<text x="21" y="266.8">Разраб.</text>
<text x="21" y="271.8">Пров.</text>
<text x="21" y="276.8">Т.контр.</text>
<text x="156.9" y="276.8">Лист</text>
<text x="177.9" y="276.8">Листов</text>
<text x="198.4" y="276.8">1</text>
<text x="21" y="286.8">Н.контр.</text>
<text x="7.5" y="292.5" transform="rotate(-90 7.5 292.5)">КОМПАС-3Dv21 Учебнаяверсия©2022ООО&quot;АСКОН-Системыпроектирования&quot;, Россия. Всеправазащищены.</text>
<text x="12.8" y="290.8" transform="rotate(-90 12.8 290.8)">Инв. № подл.</text>
<text x="21" y="291.8">Утв.</text>
<text x="8.5" y="296.7">Недлякоммерческогоиспользования</text>
<text x="96" y="296.8">Копировал</text>
<text x="166" y="296.8">Формат</text>
<text x="186" y="296.8">A4</text>
</g>
<g font-size="5.3">
<text x="21.1" y="261.8">Изм.</text>
<text x="28.1" y="261.8">Лист</text>
<text x="76.1" y="261.8">Дата</text>
</g>
</svg>
